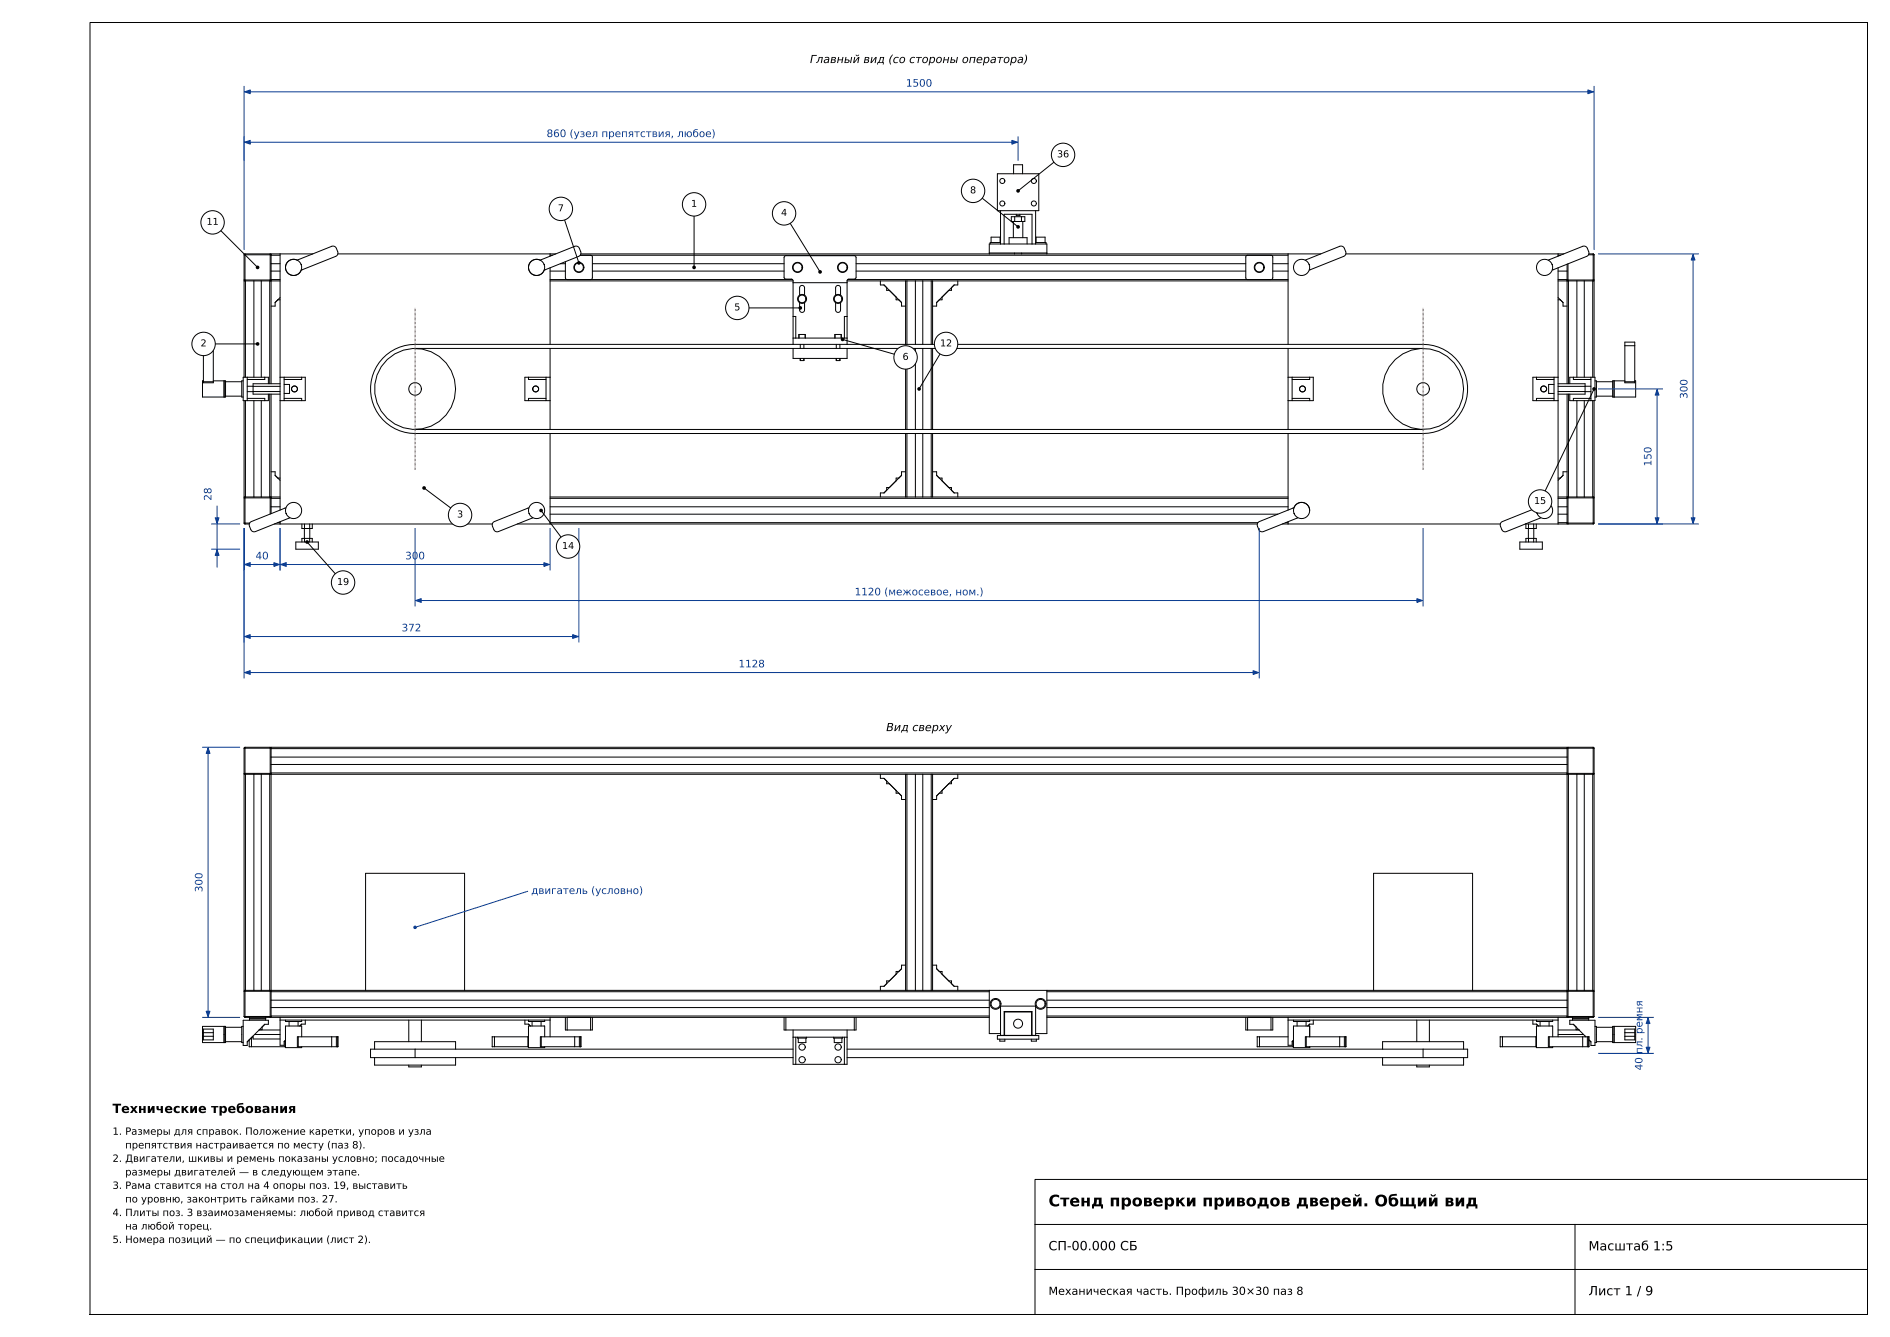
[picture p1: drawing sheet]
<svg xmlns="http://www.w3.org/2000/svg" width="420mm" height="297mm" viewBox="0 0 420 297" stroke-linecap="round" stroke-linejoin="round" font-family="sans-serif">
<g fill="none" stroke="#000" stroke-width=".22">
<path d="M20 5h395v287h-395zM221.6 38.6h9.2v8.2h-9.2zM225.2 38.6v-2h2v2M47.2 49.4l10 10M54.2 56.6v5.6M54.4 56.4l-.1 .2M54.4 56.4v6l-.2-.2M54.4 56.4h5.6M54.4 56.4l-.2 .2M60 56.4v6M60 56.4l.2 .2h-6M60.1 56.4l.1 .2"/>
<path d="M60.2 56.7v5.4M60.2 58.6h2M60.2 56.7h2M62.2 56.4v56.9M64 58.1a2.24 2.24 0 0 1 2.1-.3l7.7-3.1h.5l.4 .5 .4 1-.4 .7-7.7 3.1a1.82 1.82 0 0 1-2.7 .9 1.82 1.82 0 0 1-.3-2.8zM69.5 56.4h-9.3v.3M75.1 56.4h48.4M118 58.1a2.24 2.24 0 0 1 2.1-.3l7.7-3.1h.5l.4 .5 .4 1-.4 .7-7.7 3.1a1.82 1.82 0 0 1-2.7 .9 1.82 1.82 0 0 1-.3-2.8zM122.2 56.4v.5M122.2 59.5v17M122.2 56.7h.6M124.5 58.6h1.1"/>
<path d="M125.6 58.1v3.6l.4 .4M128.9 56.7h157.3M129.1 56.4h96.3M131.2 56.7l.3 .1 .1 .3v4.6l-.4 .4M131.6 58.6h42.6M190.2 58.6h86.6M219.8 56.4v-2.2h12.8v2.2M219.8 56.2h12.8M220.2 53.9v-1.2h2v1.2M222.3 53.9h-2.3v.3M222.3 46.8v7.4M223.1 54.2v-6.6h6.2v6.6"/>
<path d="M224.2 54.2v-1.4h4v1.4M224.7 48.1h3v1.1h-3zM225.2 49.2v3.6M225.4 56.4h1.6M225.4 56.2v.2M225.5 48.1v1.1M225.8 47.6v.3h.8v-.3M227 48.1v1.1M227 56.4h66.5M227 56.2v.2M227.3 49.2v3.6M230.1 53.9h2.3v.3"/>
<path d="M230.1 46.8v7.4M230.2 53.9v-1.2h2v1.2M277.2 56.7l-.2 .1-.2 .3v4.6l.4 .4M282.4 56.7l.3 .1 .1 .3v4.6l-.4 .4M282.8 58.6h3.4M286.2 56.4v20.1M290.1 57.8l7.7-3.1 .8 .2 .4 1v.6l-.4 .4-7.7 3.1M299.1 56.4h48.4M344.1 57.8l7.7-3.1h.5l.4 .5 .4 1-.4 .7-7.8 3.1M346.2 56.4v.5M346.2 59.5v56.9M346.2 56.7h.6"/>
<path d="M348.2 58.7v3.4M348.4 58.6v3.8l-.2-.2h6M353 56.6h1.2M353.1 56.4h.9M354 56.4v6M354 56.4l.2 .2M354.1 56.4l.1 .2M354.2 56.6v5.6M45.2 76.8v-.8h2.2v.8M45.2 76.8v8M45.2 76.8h2.2M47.4 76.8v8"/>
<path d="M54.2 62.2h6M54.3 62.2l.1 .2M54.5 62.4h-.3v21.4M54.5 62.4h5.4M54.5 62.4v21.4M56.4 62.4v21.4M58.1 62.4v21.4M59.9 62.4h.3M59.9 62.4v22.8M60.2 62.2l-.1 .2M60.2 62.1v.3M60.2 62.4v22.8"/>
<path d="M60.2 62.4h2M60.2 60.2h2M60.2 62.2l-.2 .2M60.2 62.1h2M61.7 66.6h.5M62.2 66.1l-1.1 1.1v.8h-.9M85 79.6a9.9 9.9 0 0 1 7.2-3.1h224a9.9 9.9 0 0 1 9.9 9.9 9.9 9.9 0 0 1-9.9 9.9h-224a9.9 9.9 0 0 1-9.1-6 9.9 9.9 0 0 1 1.9-10.7zM92.2 77.4h224M122.2 62.4h54M122.2 60.2h3.4M122.2 77.4v18M122.2 62.1h53.9"/>
<path d="M131.6 60.2h42.6M176.2 62.4l-.2-.4h-1.4l-.3-.3-.1-4.5 .3-.4h15.5l.2 .4v4.5l-.3 .3h-1.4l-.3 .4M176.2 62.4v14.1M176.2 77.4v2.2h12v-2.2M176.2 62.8h12M176.2 70.3h.6v4.8M176.2 75.1h12M177.5 75.1v-.8h1.4v.8M177.7 67.2v1.6a.55 .55 0 0 0 .5 .6 .55 .55 0 0 0 .6-.6v-1.6M177.7 65.6v-1.7a.55 .55 0 0 1 .5-.5 .55 .55 0 0 1 .6 .5v1.7M177.8 79.6v.5h.8v-.5M177.8 76.5v.9"/>
<path d="M178.6 76.5v.9M185.5 75.1v-.8h1.4v.8M185.7 67.2v1.6a.55 .55 0 0 0 .5 .6 .55 .55 0 0 0 .6-.6v-1.6M185.7 65.6v-1.7a.55 .55 0 0 1 .5-.5 .55 .55 0 0 1 .6 .5v1.7M185.8 79.6v.5h.8v-.5M185.8 76.5v.9M186.6 76.5v.9M188.2 62.4h13M188.2 62.4v14.1M188.2 70.3h-.6v4.8M188.4 62.1h97.8M190.2 60.2h86.6"/>
<path d="M195.6 62.4v.9h.8l3.9 3.9v.8h.9M197 63.9v.6h.6M199.1 66v.6h.6M201.2 62.4h.3M201.2 62.4v14.1M201.2 77.4v18M201.5 62.4h5.4M201.5 62.4v14.1M201.5 77.4v18M203.4 62.4v14.1M203.4 77.4v18M205.1 62.4v14.1"/>
<path d="M205.1 77.4v18M206.9 62.4h.3M206.9 62.4v14.1M206.9 77.4v18M207.2 62.4h79M207.2 62.4v14.1M207.2 77.4v18M209.3 66v.6h-.6M211.4 63.9v.6h-.6M212.8 62.4v.9h-.8l-3.9 3.9v.8h-.9M282.8 60.2h3.4M286.2 77.4v18"/>
<path d="M346.2 62.4h2M346.2 60.2h2M346.2 66.1l1.1 1.1v.8h.9M346.2 62.1h2M346.2 66.6h.5M348.2 62.1v.3M348.2 62.4h.3M348.2 62.4v22.8M348.3 62.2l.1 .2M348.5 62.4h5.4M348.5 62.4v22.8M350.4 62.4v21.4"/>
<path d="M352.1 62.4v21.4M353.9 62.4h.3v21.4M353.9 62.4v21.4M354.2 62.2l-.1 .2M354.2 62.2l-.2 .2M361.1 76.8v-.8h2.2v.8M361.1 76.8v8M361.1 76.8h2.2M363.3 76.8v8M45.2 84.6a.35 .35 0 0 0-.2 .6v3h5.1v-3.6h-2.7M45.2 84.8v.2h2.2v-.2M45.2 84.8h2.2"/>
<path d="M49.8 84.6v3.6M50.1 84.8h3.6M50.1 88h3.6M54 84.6h-.3v3.6h.3M54.2 89v21.4h.3M54.5 89v21.4M54.9 88.5h3.9v.5M54.9 83.8v5.2M54.9 85.8h1.3M56.2 85.8h6M56.4 89v21.4M58.1 89v21.4"/>
<path d="M58.8 83.8v.5h-3.9M59.6 85.2v-1.4h-5.6v5.2h5.6v-1.4M59.9 87.6v22.8M60.2 87.6v22.8M62.2 83.8h5.6v5.2h-5.6M62.2 85.2h-6v2.4h6M62.2 87h-7.3M63.1 85.4h1.2v2h-1.2M63.1 83.8v5.2M63.1 88.5h3.9v.5M67 83.8v.5h-3.9M92.2 95.4h224"/>
<path d="M117.4 83.8v.5h3.9M121.3 88.5h-3.9v.5M121.3 83.8v5.2M122.2 96.3v20.1M122.2 83.8h-5.6v5.2h5.6M201.2 96.3v14.1M201.5 96.3v14.1M203.4 96.3v14.1M205.1 96.3v14.1M206.9 96.3v14.1M207.2 96.3v14.1M286.2 83.8h5.6v5.2h-5.6"/>
<path d="M286.2 96.3v17M287.1 88.5h3.9v.5M287.1 83.8v5.2M291 83.8v.5h-3.9M341.4 83.8v.5h3.9M345.3 85.4h-1.2v2h1.2M345.3 88.5h-3.9v.5M345.3 83.8v5.2M346.2 83.8h-5.6v5.2h5.6M346.2 85.2h6v2.4h-6M346.2 85.8h6M346.2 87h7.3"/>
<path d="M348.2 87.6v22.8M348.5 87.6v22.8M348.8 85.2v-1.4h5.6v5.2h-5.6v-1.4M349.6 83.8v.5h3.9M350.4 89v21.4M352.1 89v21.4M352.2 85.8h1.3M353.5 88.5h-3.9v.5M353.5 83.8v5.2M353.9 89v21.4M354.2 89v21.4h-.3M354.4 84.6h.4v3.6h-.4"/>
<path d="M354.8 84.8h3.6M354.8 88h3.6M358.7 84.6v3.6M361.1 84.6h-2.7v3.6h5.1v-3a.35 .35 0 0 0-.2-.6M361.1 84.8v.2h2.2v-.2M361.1 84.8h2.2M54.2 110.6v5.6M54.2 116.2l.2 .2M54.2 116.2h1.3M54.2 110.6l.2-.2v6M54.2 110.6h6l-.2-.2v3.8M54.3 116.2l.1 .2"/>
<path d="M54.4 110.4l-.1 .2M54.4 116.4h1M54.5 110.4h5.4M59.9 110.4h.3M60.1 110.4l.1 .2M60.2 110.4v.3M60.2 110.7v3.4M60.2 112.6h2M60.2 110.4h2M60.2 104.8h.9v.8l1.1 1.1M60.2 110.7h2M61 116.4h48.4"/>
<path d="M61.7 116.1h.5M61.7 106.2h.5M62.2 115.9v.5M63.5 112.8l-7.7 3.1-.4 .4v.6l.5 1 .7 .2 7.8-3.1M67.1 116.4v1h2.3v-1M67.7 116.4v4M68.8 116.4v4M115 116.4h164.4M117.5 112.8l-7.7 3.1-.4 .7 .3 1 .4 .5h.6l7.7-3.1M122.2 114.2h161.8M122.2 112.6h164M122.2 110.4h79"/>
<path d="M122.2 116.1h157.3M122.2 110.7h164M197.6 108.3h-.6v.6M199.7 106.2h-.6v.6M201.2 110.4h.3M201.2 104.8h-.9v.8l-3.9 3.9h-.8v.9M201.5 110.4h5.4M206.9 110.4h.3M207.2 110.4h79M207.2 104.8h.9v.8M208.1 105.6l.6 .6h.6v.6M208.1 105.6l3.9 3.9h.8v.9"/>
<path d="M210.8 108.3h.6v.6M285 116.4h48.4M285.7 116.1h.5M286.2 115.9v.5M291 113.4a1.89 1.89 0 0 0-1.6-1.7 1.89 1.89 0 0 0-2 1.1l-7.6 3.1-.4 .7 .4 1.1 .4 .4h.5l7.7-3.1M339.1 116.4v1h2.3v-1M339.7 116.4v4M340.8 116.4v4M341.5 112.8l-7.7 3.1-.4 .4v.6l.5 1 .7 .2 7.8-3.1M346.2 114.2h2M346.2 112.6h2M346.2 110.4h2"/>
<path d="M346.2 106.2h.5M346.2 116.1h2M346.2 110.7h2M348.2 116.1v.3h-9.2M348.2 110.4v.3M348.2 110.4h.3M348.2 110.7v5.4M348.2 104.8h-.9v.8l-1.1 1.1M348.3 116.2l.1 .2M348.4 110.4l-.1 .2M348.4 116.4h5.6M348.5 110.4h5.4"/>
<path d="M354.1 110.4l.1 .2M354.2 116.2l-.1 .2M354.2 116.2h-6l.2 .2M354.2 110.6h-6l.2-.2v6M354.2 110.6l-.2-.2v6M354.2 116.2l-.2 .2M354.2 110.6v5.6M65.7 120.4h5v1.6h-5zM67.1 120.4v-.8h2.3v.8M337.7 120.4h5v1.6h-5zM339.1 120.4v-.8h2.3v.8M54.2 166.2v5.6"/>
<path d="M54.3 171.8l.1 .2M54.4 166l-.1 .2M54.4 166v6l-.2-.2M54.4 166h5.6M54.4 166l-.2 .2M54.5 172h-.3v48h.3M54.5 172v48M54.5 172h5.4M56.4 172v48M58.1 172v48M59.9 172h.3M59.9 172v48"/>
<path d="M60 166v6l.2-.2h-6M60 166l.2 .2h-6M60.1 166l.1 .2M60.2 171.8l-.1 .2M60.2 166.3v-.3h288v.3M60.2 171.7v.3M60.2 166.3v5.4M60.2 172v48M60.2 168.2h288M60.2 169.8h288M60.2 172h141M60.2 166.3h288"/>
<path d="M60.2 171.7h288M195.6 172v.9h.8l3.9 3.9v.8h.9M197 173.5v.6h.6M199.1 175.6v.6h.6M201.2 172h.3M201.2 172v48M201.5 172v48M201.5 172h5.4M203.4 172v48M205.1 172v48M206.9 172h.3M206.9 172v48"/>
<path d="M207.2 172v48M207.2 172h141M209.3 175.6v.6h-.6M211.4 173.5v.6h-.6M212.8 172v.9h-.8l-3.9 3.9v.8h-.9M348.2 171.7v.3M348.2 172h.3M348.2 166.3v5.4M348.2 172v48M348.3 171.8l.1 .2M348.4 166l-.1 .2M348.4 166v6l-.2-.2h6"/>
<path d="M348.4 166h5.6M348.4 166l-.2 .2h6M348.5 172v48M348.5 172h5.4M350.4 172v48M352.1 172v48M353.9 172h.3v48h-.3M353.9 172v48M354 166v6l.2-.2M354 166l.2 .2M354.1 166l.1 .2M354.2 171.8l-.1 .2"/>
<path d="M354.2 166.2v5.6M197.6 217.9h-.6v.6M199.7 215.8h-.6v.6M201.2 214.4h-.9v.8l-3.9 3.9h-.8v.9M207.2 214.4h.9v.8l3.9 3.9M208.7 215.8h.6v.6M210.8 217.9h.6v.6l.6 .6M212 219.1h.8v.9M45 228h5.1v3.6h-5.1zM45.2 229.4v-.8h2.2v.8M45.2 230.2v.8h2.2v-.8M45.2 229.4v.8"/>
<path d="M45.2 229.4h2.2M45.2 230.2h2.2M47.4 229.4v.8M49.8 228v3.6M50.1 231.4h3.6M50.1 228.2h3.6M54 228h-.3v3.6h.3M54 226.6h5.6v.9h-.8l-3.9 3.9v.8h-.9zM54.2 220.2v5.6M54.2 220.2l.2-.2v6M54.2 220.2h6l-.2-.2v6M54.2 225.8l.2 .2"/>
<path d="M54.2 225.8h6l-.2 .2M54.3 225.8l.1 .2M54.4 220l-.1 .2M54.4 226h5.6M54.5 220h5.4M55.4 232.5h.1M55.4 232.5h.5M55.4 231v1.5M55.4 226.3h3.6M55.4 226v.6M55.9 232.5h7.4M55.9 230.5v2"/>
<path d="M56 230.4h.2M56.2 230.1v.7h6M56.6 229.8h5.6M57.6 228.8h4.6M58.2 228.1v.6h-.6M59 226v.6M59.9 220h.3M60.1 220l.1 .2M60.2 225.8l-.1 .2M60.2 220v.3M60.2 225.7v.3h159.6M60.2 220.3v5.4"/>
<path d="M60.2 220h141M60.2 222.2h159.6M60.2 223.8h159.6M60.2 220.3h159.6M60.2 225.7h159.6M62.2 226v6.2h.9v-.8l.3-.3M62.2 226.6h60M63.3 232.5h.1M63.3 231.2v1.3M63.4 226.6v.3h3.6v-.3M64.2 226.9v1M66.2 226.9v1"/>
<path d="M66.3 230.3h-.2v2.2h.2M66.3 232.5h7.4M66.3 230.3h7.4M66.3 230.3v2.2M67 230.3v-2.4h-3.6v4.8h3.6v-.2M67.8 226.6v.9h-.8l-.4 .4M73.7 230.3h1M73.7 232.5h1M73.7 230.3v2.2M74.7 232.5h.3M74.7 230.3h.3M74.7 230.3v2.2"/>
<path d="M75 230.3v2.2M81.2 220v-26h22v26M83.2 233.1v-1.7h18v1.7M83.2 234.9v1.7h18v-1.7M90.8 236.6v.4h2.8v-.4M90.8 226.6v4.8M92.2 233.1h-9.9v1.8h9.9M92.2 233.1h84M92.2 234.9h84M92.2 233.1v1.8M93.6 226.6v4.8M109.4 230.3h.1"/>
<path d="M109.4 230.3h.5M109.4 232.5h.1M109.4 232.5h.5M109.4 230.3v2.2M109.9 232.5h7.4M109.9 230.3h7.4M109.9 230.3v2.2M116.6 226.6v.9h.8l.5 .4M117.3 230.3h.1M117.3 232.5h.1M117.3 230.3v2.2M117.4 226.6v.3h3.6v-.3"/>
<path d="M118.2 226.9v1M120.2 226.9v1M120.3 230.3h-.2v2.2h.2M120.3 232.5h7.4M120.3 230.3h7.4M120.3 230.3v2.2M121 230.3v-2.4h-3.6v4.8h3.6v-.2M122.2 226v4.3M125.6 226v2.8h.4M126 228.8h5.2M126 226v2.8M127.7 230.3h1"/>
<path d="M127.7 232.5h1M127.7 230.3v2.2M128.7 232.5h.3M128.7 230.3h.3M128.7 230.3v2.2M129 230.3v2.2M131.2 226v2.8M131.6 226v2.8h-.4M174.2 226v2.8h.4M174.6 228.8h15.2M174.6 226v2.8M176.2 228.8v7.6h12v-7.6"/>
<path d="M176.2 230.4h12M176.8 230.4v6M177.2 230.4v.2h2v-.2M177.4 230.6v1h1.7v-1M185.2 230.4v.2h2v-.2M185.4 230.6v1h1.7v-1M187.6 230.4v6M188.2 233.1h128M188.2 234.9h128M189.8 226v2.8M190.2 226v2.8h-.4M201.2 220h.3"/>
<path d="M201.5 220h5.4M206.9 220h.3M207.2 220h141M219.8 220v9.6h2.5M221.6 230h9.2v.8h-9.2zM222.2 230.8v.5h1.1v-.5M222.3 223.5h7.8v6.5h-7.8zM222.4 230h.1M223 230h.1M223.1 230v-5.3h6.2v5.3M223.2 230v-5.2h6v5.2M229.2 230.8v.5h1.1v-.5"/>
<path d="M229.4 230h.1M230 230h.1M232.6 220v9.6h-2.5M232.6 222.2h115.6M232.6 223.8h115.6M232.6 220.3h115.6M232.6 225.7h115.6M276.8 226v2.8h.4M277.2 228.8h5.2M277.2 226v2.8M279.4 230.3h.1M279.4 230.3h.5"/>
<path d="M279.4 232.5h.1M279.4 232.5h.5M279.4 230.3v2.2M279.9 232.5h7.4M279.9 230.3h6.3M279.9 230.3v2.2M282.4 226v2.8M282.8 226v2.8h-.4M286.2 226v6.2h.9v-.8l.3-.3M286.2 226.6h60M287.3 232.5h.1M287.3 231.2v1.3"/>
<path d="M287.4 226.6v.3h3.6v-.3M288.2 226.9v1M290.2 226.9v1M290.3 230.3h-.2v2.2h.2M290.3 232.5h7.4M290.3 230.3h7.4M290.3 230.3v2.2M291 230.3v-2.4h-3.6v4.8h3.6v-.2M291.8 226.6v.9h-.8l-.4 .4M297.7 230.3h1M297.7 232.5h1M297.7 230.3v2.2"/>
<path d="M298.7 232.5h.3M298.7 230.3h.3M298.7 230.3v2.2M299 230.3v2.2M305.2 220v-26h22v26M307.2 233.1v-1.7h18v1.7M307.2 234.9v1.7h18v-1.7M314.8 236.6v.4h2.8v-.4M314.8 226.6v4.8M316.2 233.1h9.9v1.8h-9.9M316.2 233.1v1.8M317.6 226.6v4.8"/>
<path d="M333.4 230.3h.1M333.4 230.3h.5M333.4 232.5h.1M333.4 232.5h.5M333.4 230.3v2.2M333.9 232.5h7.4M333.9 230.3h7.4M333.9 230.3v2.2M340.6 226.6v.9h.8l.5 .4M341.3 230.3h.1M341.3 232.5h.1M341.3 230.3v2.2"/>
<path d="M341.4 226.6v.3h3.6v-.3M342.2 226.9v1M344.2 226.9v1M344.3 230.3h-.2v2.2h.2M344.3 232.5h7.4M344.3 230.3h7.4M344.3 230.3v2.2M345 230.3v-2.4h-3.6v4.8h3.6v-.2M346.2 226v4.3M346.2 229.8h5.7M346.2 228.8h4.7M348.2 220v.3"/>
<path d="M348.2 225.7v.3h-115.6M348.2 220h.3M348.2 220.3v5.4M348.3 225.8l.1 .2M348.4 220l-.1 .2M348.4 226h5.6M348.5 220h5.4M349.4 226.3h3.6M349.4 226v.6M350.2 228.1v.6h.6M351.7 230.3h1M351.7 232.5h1"/>
<path d="M351.7 230.3v2.2M352.2 230.1v.2M352.4 230.3l-2.8-2.8h-.8v-.9h5.6v5.6h-.9v-.8l-.4-.4M352.7 232.5h.3M352.7 230.3h.3M352.7 230.3v2.2M353 226v.6M353 230.3v2.2M354.1 220l.1 .2M354.2 225.8l-.1 .2M354.2 220.2h-6l.2-.2v6M354.2 220.2l-.2-.2v6"/>
<path d="M354.2 220.2v5.6M354.2 225.8h-6l.2 .2M354.2 225.8l-.2 .2M354.4 228h.4v3.6h-.4M354.8 231.4h3.6M354.8 228.2h3.6M358.4 228h5.1v3.6h-5.1zM358.7 228v3.6M361.1 230.2v.8h2.2v-.8M361.1 229.4v-.8h2.2v.8M361.1 229.4v.8M361.1 229.4h2.2"/>
<path d="M361.1 230.2h2.2M363.3 229.4v.8M230 272h185M350 272v20M415 262h-185v30M230 282h185"/>
<circle cx="65.2" cy="59.4" r="1.8"/>
<circle cx="119.2" cy="59.4" r="1.8"/>
<circle cx="128.6" cy="59.4" r="1.12"/>
<circle cx="128.6" cy="59.4" r="1"/>
<circle cx="177.2" cy="59.4" r="1.12"/>
<circle cx="177.2" cy="59.4" r="1"/>
<circle cx="187.2" cy="59.4" r="1.12"/>
<circle cx="187.2" cy="59.4" r="1"/>
<circle cx="222.7" cy="40.2" r=".56"/>
<circle cx="222.7" cy="45.2" r=".56"/>
<circle cx="229.7" cy="40.2" r=".56"/>
<circle cx="229.7" cy="45.2" r=".56"/>
<circle cx="279.8" cy="59.4" r="1.12"/>
<circle cx="279.8" cy="59.4" r="1"/>
<circle cx="289.2" cy="59.4" r="1.8"/>
<circle cx="343.2" cy="59.4" r="1.8"/>
<circle cx="178.2" cy="66.4" r="1"/>
<circle cx="178.2" cy="66.4" r=".85"/>
<circle cx="186.2" cy="66.4" r="1"/>
<circle cx="186.2" cy="66.4" r=".85"/>
<circle cx="65.4" cy="86.4" r=".66"/>
<circle cx="65.4" cy="86.4" r=".65"/>
<circle cx="92.2" cy="86.4" r="1.4"/>
<circle cx="92.2" cy="86.4" r="9"/>
<circle cx="119" cy="86.4" r=".65"/>
<circle cx="119" cy="86.4" r=".66"/>
<circle cx="289.4" cy="86.4" r=".66"/>
<circle cx="289.4" cy="86.4" r=".65"/>
<circle cx="316.2" cy="86.4" r="1.4"/>
<circle cx="316.2" cy="86.4" r="9"/>
<circle cx="343" cy="86.4" r=".65"/>
<circle cx="343" cy="86.4" r=".66"/>
<circle cx="65.2" cy="113.4" r="1.8"/>
<circle cx="119.2" cy="113.4" r="1.8"/>
<circle cx="289.2" cy="113.4" r="1.8"/>
<circle cx="343.2" cy="113.4" r="1.8"/>
<circle cx="178.2" cy="232.6" r=".7"/>
<circle cx="178.2" cy="235.4" r=".7"/>
<circle cx="186.2" cy="235.4" r=".7"/>
<circle cx="186.2" cy="232.6" r=".7"/>
<circle cx="221.2" cy="223" r="1.2"/>
<circle cx="221.2" cy="223" r="1"/>
<circle cx="226.2" cy="227.4" r="1"/>
<circle cx="231.2" cy="223" r="1.2"/>
<circle cx="231.2" cy="223" r="1"/>
</g>
<g fill="none" stroke="#0b3d91" stroke-width=".22">
<path d="M54.2 19.2v36.2M354.2 19.2v36.2M54.4 20.4h299.7M54.4 31.6h171.7M226.2 30.4v5.2M355.2 56.4h22.2M376.2 56.5v59.8M355.2 86.4h14.2M368.2 86.5v29.8M47 116.4h6.2M48.2 112.4v3.9M48.2 116.4v5.6"/>
<path d="M54.2 117.4v33.2M62.2 117.4v9.2M92.2 117.4v17.2M122.2 117.4v9.2M128.6 117.4v25.2M279.8 117.4v33.2M316.2 117.4v17.2M355.2 116.4h22.2M47 122h6.2M48.2 122.1v3.9M54.4 125.4h7.7M62.4 125.4h59.7"/>
<path d="M92.4 133.4h223.7M54.4 141.4h74.1M54.4 149.4h225.3M45 166h8.2M46.2 166.1v59.8M117.2 198l-25 8M45 226h8.2M355.2 226h12.2M355.2 234h12.2M366.2 226.1v7.8"/>
</g>
<g fill="#0b3d91" stroke="#0b3d91" stroke-width=".22">
<path d="M352.9 20l1.2 .4-1.2 .4z"/>
<path d="M54.4 20.4l1.2-.4v.8z"/>
<path d="M60.9 125l1.2 .4-1.2 .4z"/>
<path d="M54.4 125.4l1.2-.4v.8z"/>
<path d="M120.9 125l1.2 .4-1.2 .4z"/>
<path d="M62.4 125.4l1.2-.4v.8z"/>
<path d="M314.9 133l1.2 .4-1.2 .4z"/>
<path d="M92.4 133.4l1.2-.4v.8z"/>
<path d="M127.3 141l1.2 .4-1.2 .4z"/>
<path d="M54.4 141.4l1.2-.4v.8z"/>
<path d="M278.5 149l1.2 .4-1.2 .4z"/>
<path d="M54.4 149.4l1.2-.4v.8z"/>
<path d="M224.9 31.2l1.2 .4-1.2 .4z"/>
<path d="M54.4 31.6l1.2-.4v.8z"/>
<path d="M376.2 56.5l.5 1.3h-.9z"/>
<path d="M375.8 115h.9l-.5 1.3z"/>
<path d="M368.2 86.5l.5 1.3h-.9z"/>
<path d="M367.8 115h.9l-.5 1.3z"/>
<path d="M48.2 122.1l.5 1.3h-.9z"/>
<path d="M47.8 115h.9l-.5 1.3z"/>
<path d="M45.8 224.6h.9l-.5 1.3z"/>
<path d="M46.2 166.1l.5 1.3h-.9z"/>
<path d="M365.8 232.6h.9l-.5 1.3z"/>
<path d="M366.2 226.1l.5 1.3h-.9z"/>
</g>
<path d="M92.2 104.4v-36M316.2 104.4v-36" fill="none" stroke="#c0392b" stroke-width=".22" stroke-dasharray=".6 .1 .1 .1" stroke-linecap="butt"/>
<circle cx="92.2" cy="206" r=".21" fill="#0b3d91" stroke="#0b3d91" stroke-width=".35"/>
<circle cx="57.2" cy="59.4" r=".23" fill="#000" stroke="#000" stroke-width=".35"/>
<circle cx="47.2" cy="49.4" r="2.6" fill="#fff" stroke="#000" stroke-width=".22"/>
<path d="M154.2 45.4v14" fill="none" stroke="#000" stroke-width=".22"/>
<circle cx="154.2" cy="59.4" r=".23" fill="#000" stroke="#000" stroke-width=".35"/>
<circle cx="154.2" cy="45.4" r="2.6" fill="#fff" stroke="#000" stroke-width=".22"/>
<path d="M45.2 76.4h12" fill="none" stroke="#000" stroke-width=".22"/>
<circle cx="57.2" cy="76.4" r=".23" fill="#000" stroke="#000" stroke-width=".35"/>
<circle cx="45.2" cy="76.4" r="2.6" fill="#fff" stroke="#000" stroke-width=".22"/>
<path d="M94.2 108.4l8 6" fill="none" stroke="#000" stroke-width=".22"/>
<circle cx="94.2" cy="108.4" r=".23" fill="#000" stroke="#000" stroke-width=".35"/>
<circle cx="102.2" cy="114.4" r="2.6" fill="#fff" stroke="#000" stroke-width=".22"/>
<path d="M174.2 47.4l8 13" fill="none" stroke="#000" stroke-width=".22"/>
<circle cx="182.2" cy="60.4" r=".23" fill="#000" stroke="#000" stroke-width=".35"/>
<circle cx="174.2" cy="47.4" r="2.6" fill="#fff" stroke="#000" stroke-width=".22"/>
<path d="M187.2 75.4l14 4" fill="none" stroke="#000" stroke-width=".22"/>
<circle cx="187.2" cy="75.4" r=".23" fill="#000" stroke="#000" stroke-width=".35"/>
<circle cx="201.2" cy="79.4" r="2.6" fill="#fff" stroke="#000" stroke-width=".22"/>
<path d="M163.8 68.4h14" fill="none" stroke="#000" stroke-width=".22"/>
<circle cx="177.8" cy="68.4" r=".23" fill="#000" stroke="#000" stroke-width=".35"/>
<circle cx="163.8" cy="68.4" r="2.6" fill="#fff" stroke="#000" stroke-width=".22"/>
<path d="M124.6 46.4l4 12" fill="none" stroke="#000" stroke-width=".22"/>
<circle cx="128.6" cy="58.4" r=".23" fill="#000" stroke="#000" stroke-width=".35"/>
<circle cx="124.6" cy="46.4" r="2.6" fill="#fff" stroke="#000" stroke-width=".22"/>
<path d="M216.2 42.4l10 8" fill="none" stroke="#000" stroke-width=".22"/>
<circle cx="226.2" cy="50.4" r=".23" fill="#000" stroke="#000" stroke-width=".35"/>
<circle cx="216.2" cy="42.4" r="2.6" fill="#fff" stroke="#000" stroke-width=".22"/>
<path d="M236.2 34.4l-10 8" fill="none" stroke="#000" stroke-width=".22"/>
<circle cx="226.2" cy="42.4" r=".23" fill="#000" stroke="#000" stroke-width=".35"/>
<circle cx="236.2" cy="34.4" r="2.6" fill="#fff" stroke="#000" stroke-width=".22"/>
<path d="M354.2 86.4l-12 25" fill="none" stroke="#000" stroke-width=".22"/>
<circle cx="354.2" cy="86.4" r=".23" fill="#000" stroke="#000" stroke-width=".35"/>
<circle cx="342.2" cy="111.4" r="2.6" fill="#fff" stroke="#000" stroke-width=".22"/>
<path d="M68.2 120.4l8 9" fill="none" stroke="#000" stroke-width=".22"/>
<circle cx="68.2" cy="120.4" r=".23" fill="#000" stroke="#000" stroke-width=".35"/>
<circle cx="76.2" cy="129.4" r="2.6" fill="#fff" stroke="#000" stroke-width=".22"/>
<path d="M120.2 113.4l6 8" fill="none" stroke="#000" stroke-width=".22"/>
<circle cx="120.2" cy="113.4" r=".23" fill="#000" stroke="#000" stroke-width=".35"/>
<circle cx="126.2" cy="121.4" r="2.6" fill="#fff" stroke="#000" stroke-width=".22"/>
<path d="M210.2 76.4l-6 10" fill="none" stroke="#000" stroke-width=".22"/>
<circle cx="204.2" cy="86.4" r=".23" fill="#000" stroke="#000" stroke-width=".35"/>
<circle cx="210.2" cy="76.4" r="2.6" fill="#fff" stroke="#000" stroke-width=".22"/>
<text font-size="3.5" x="233" y="268">Стенд проверки приводов дверей. Общий вид</text>
<g font-size="2.8">
<text x="25" y="247.2">Технические требования</text>
<text x="233" y="277.7">СП-00.000 СБ</text>
<text x="353" y="277.8">Масштаб 1:5</text>
<text x="353" y="287.7">Лист 1 / 9</text>
</g>
<g font-size="2.5">
<text x="180" y="14">Главный вид (со стороны оператора)</text>
<text x="196.9" y="162.4">Вид сверху</text>
<text x="233" y="287.6">Механическая часть. Профиль 30×30 паз 8</text>
</g>
<g font-size="2.3" fill="#0b3d91">
<text x="201.3" y="19.2">1500</text>
<text x="121.5" y="30.4">860 (узел препятствия, любое)</text>
<text x="375" y="88.6" transform="rotate(-90 375 88.6)">300</text>
<text x="367" y="103.6" transform="rotate(-90 367 103.6)">150</text>
<text x="47" y="111.2" transform="rotate(-90 47 111.2)">28</text>
<text x="56.8" y="124.2">40</text>
<text x="90" y="124.2">300</text>
<text x="189.9" y="132.2">1120 (межосевое, ном.)</text>
<text x="89.2" y="140.2">372</text>
<text x="164.1" y="148.2">1128</text>
<text x="45" y="198.2" transform="rotate(-90 45 198.2)">300</text>
<text x="118" y="198.6">двигатель (условно)</text>
<text x="365" y="237.8" transform="rotate(-90 365 237.8)">40 пл. ремня</text>
</g>
<g font-size="2.2">
<text x="25" y="252.1">1. Размеры для справок. Положение каретки, упоров и узла</text>
<text x="27.8" y="255.1">препятствия настраивается по месту (паз 8).</text>
<text x="25" y="258.1">2. Двигатели, шкивы и ремень показаны условно; посадочные</text>
<text x="27.8" y="261.1">размеры двигателей — в следующем этапе.</text>
<text x="25" y="264.1">3. Рама ставится на стол на 4 опоры поз. 19, выставить</text>
<text x="27.8" y="267.1">по уровню, законтрить гайками поз. 27.</text>
<text x="25" y="270.1">4. Плиты поз. 3 взаимозаменяемы: любой привод ставится</text>
<text x="27.8" y="273.1">на любой торец.</text>
<text x="25" y="276.1">5. Номера позиций — по спецификации (лист 2).</text>
</g>
<g font-size="2.1">
<text x="234.9" y="34.9">36</text>
<text x="124" y="46.9">7</text>
<text x="153.6" y="45.9">1</text>
<text x="173.6" y="47.9">4</text>
<text x="215.6" y="42.9">8</text>
<text x="45.9" y="49.9">11</text>
<text x="163.2" y="68.9">5</text>
<text x="44.6" y="76.9">2</text>
<text x="208.9" y="76.9">12</text>
<text x="200.6" y="79.9">6</text>
<text x="340.9" y="111.9">15</text>
<text x="101.6" y="114.9">3</text>
<text x="124.9" y="121.9">14</text>
<text x="74.9" y="129.9">19</text>
</g>
</svg>
